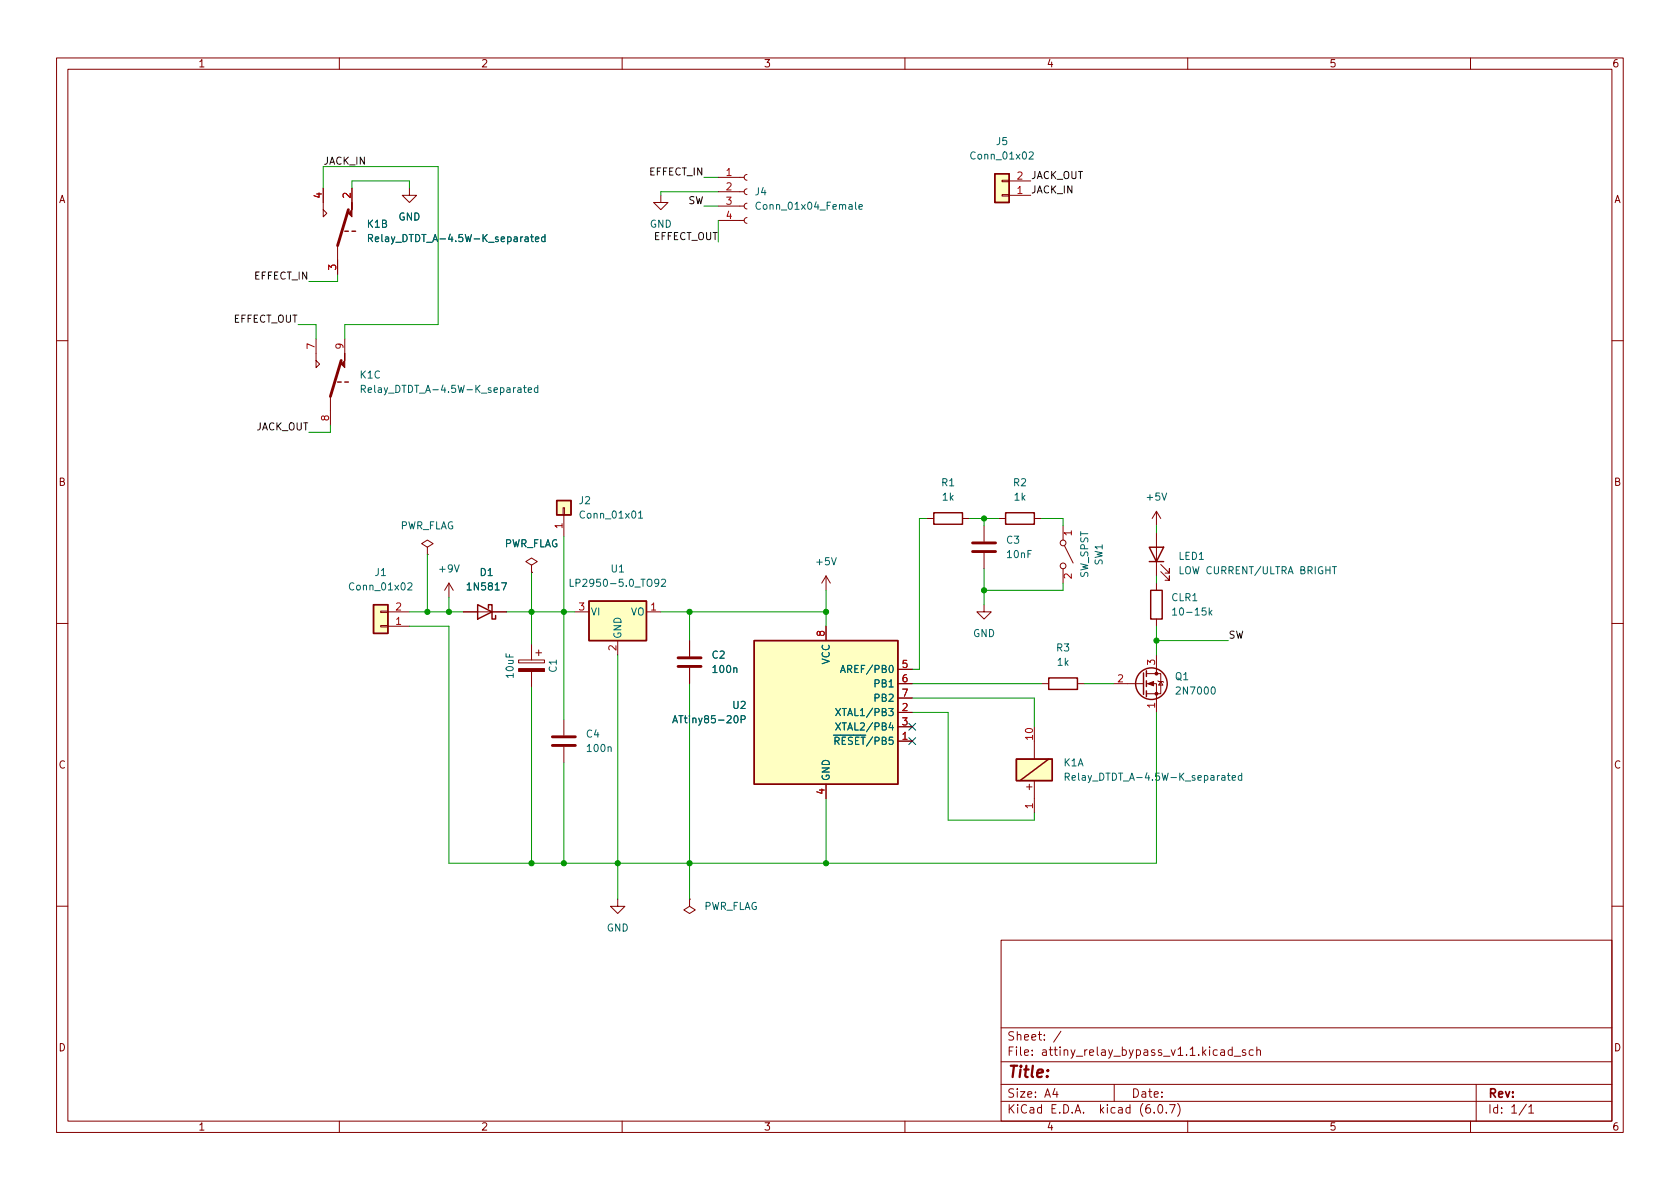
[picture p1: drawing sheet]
<svg xmlns="http://www.w3.org/2000/svg" width="297mm" height="210mm" viewBox="0 0 297 210" stroke-linecap="round" stroke-linejoin="round" font-family="sans-serif">
<g fill="none" stroke="#840000" stroke-width=".18">
<path d="M10 10.2h277v190.1h-277zM12 12.2h273v186.1h-273zM60 10.2v2M110 10.2v2M160 10.2v2M210 10.2v2M260 10.2v2M57.1 33.3v5l.7-.6-.7-.6M62.2 33.3v2.5M72.4 33.3v1.2h1.3l-1.3 1.3-1.3-1.3h1.3M116.8 34.5v1.3h1.3l-1.3 1.3-1.2-1.3h1.2M127 39h4.6"/>
<path d="M127 36.4h4.6M127 33.9h4.6M127 31.4h4.6M132.1 38.5l-.4 .1-.1 .4 .1 .3 .4 .2M132.1 35.9l-.4 .2-.1 .3 .1 .4 .4 .2M132.1 33.4l-.4 .1-.1 .4 .1 .4 .4 .1M132.1 30.9l-.4 .1-.1 .4 .1 .3 .4 .2M177.2 31.9h1.2v.2h-1.2zM177.2 34.4h1.2v.3h-1.2zM178.4 34.5h3.8M178.4 32h3.8M55.9 59.9v5.1l.6-.6-.6-.7"/>
<path d="M59.7 43.4v5.1M61 59.9v2.6M10 60.2h2M58.4 70.1v5.1M285 60.2h2M75.6 96.8l1-.7-1-.6-1.1 .6 1.1 .7v1.2M75.6 98h.1M94 99.9l1-.6-1-.6-1 .6 1 .6v1.3M99.6 89.8h.2v1.3h-.2zM99.7 91.1v3.8M163.8 91.7h1.3M170.2 91.7h1.2"/>
<path d="M174 93v2.8M174 97.8v2.8M176.5 91.7h1.3M182.9 91.7h1.2M188 93v2.5M188.2 96.5l1.5 3.1M204.5 90.4v2.6M204.5 94.2v7.6M204.5 90.4l-.8 1.3M204.5 90.4l.7 1.3M205.2 99.8l1.6 1.5v-.7v.7h-.8M10 110.2h2"/>
<path d="M67.3 108.1h1.3v.2h-1.3zM67.3 110.6h1.3v.3h-1.3zM68.6 108.2h3.8M68.6 110.7h3.8M79.4 103.1l-.8 1.3M79.4 103.1v2.6M79.4 103.1l.7 1.3M81.9 108.2h7.6M91.7 116.7h4.6v.5h-4.6zM94 101.2h.1M94 113.9v2.8M94 118.7v2.8"/>
<path d="M94.7 115.4h1.1M95.2 114.9v1M101.6 108.2h2.5M109.2 113.3v2.5M114.3 108.2h2.5M121.9 113.3v2.8M121.9 118.1v2.8M146 101.8v2.6M146 110.7v2.6M146 101.8l-.7 1.3M146 101.8l.8 1.3M158.7 118.4h2.6"/>
<path d="M174 106.9v1.3h1.3l-1.3 1.3-1.3-1.3h1.3M188 100.6v2.5M202.7 119.1h2.5v3.6h-2.5M204.5 103.1v1.3M204.5 109.5v1.2M204.5 115.8v3.3M205.2 101.1l1.6 1.5v-.8v.8h-.8M285 110.2h2M99.7 127.2v2.8M99.7 132.1v2.8M146 138.7v2.5M158.7 131.1h2.6"/>
<path d="M158.7 126h2.6M158.7 128.5h2.6M158.7 120.9h2.6M158.7 123.4h2.6M182.9 131.1v3.1M182.9 138v5.8M184.1 120.9h1.3M190.5 120.9h1.3M196.8 120.9h5.4M202.7 120.9h1.8v5.1M204.7 120.4l.2 .1h.7l.1 .1M205.2 120.5l.4 .7h-.7z"/>
<path d="M109.2 159v1.3h1.3l-1.3 1.2-1.3-1.2h1.3M121.9 159v1.3l1 .6-1 .6-1-.6 1-.6M121.9 159h.1M10 160.2h2M177 166.3h108v32h-108zM285 160.2h2M60 198.3v2M110 198.3v2M160 198.3v2M177 194.8h108M177 191.8h108M177 187.8h108"/>
<path d="M177 181.8h108M186.5 192.5l-.4 1h1M186.9 193v1M187.6 182.4l-1.3 1.9M197 191.8v3M204.1 196.7v.1M204.9 195.4l.2-.1a.81 .81 0 0 1 .6 .7 .81 .81 0 0 1-.3 .8h-.2a.81 .81 0 0 1-.6-.6 .81 .81 0 0 1 .3-.8zM206.2 196.7v.1M206.8 195.3h1l-.7 1.5M208.2 195.1a1.72 1.72 0 0 1 0 2.3M210 198.3v2M217.9 185.7l-.5-.1-.3 .3v.4l.2 .3h.6"/>
<path d="M217.9 185.1v1.5M218.2 186.8h1.2M220.2 185.7l-.3-.1-.3 .2 .1 .3 .5 .1v.4h-.6M221.6 185.7l-.5-.1-.2 .3v.4l.1 .3h.6M222.2 185.8l.2-.2 .4 .1 .1 .9M222.2 185.1v1.5M260 198.3v2M261 191.8v6.5M269.9 195.3l-1.3 1.9M270.3 195.8l.4-.5v1.5M270.3 196.8h.9"/>
<circle cx="188" cy="96" r=".51"/>
<circle cx="188" cy="100.1" r=".51"/>
</g>
<path d="M61.6 37.1l-1.9 6.3M60.3 63.7l-1.9 6.4M172 96h4M172 97.5h4M119.9 116.3h4.1M119.9 117.9h4.1M97.7 130.3h4M97.7 131.8h4" fill="none" stroke="#840000" stroke-width=".51"/>
<g fill="#ffffc2" stroke="#ffffc2" stroke-width=".18">
<path d="M133.3 113.3h25.4v25.4h-25.4z"/>
<path d="M104.1 106.3h10.2v7h-10.2z"/>
<path d="M98.4 88.5h2.6v2.6h-2.6z"/>
<path d="M66 106.9h2.6v5.1h-2.6z"/>
<path d="M179.7 134.2h6.4v3.8h-6.4z"/>
<path d="M175.9 30.7h2.5v5.1h-2.5z"/>
</g>
<g fill="none" stroke="#840000" stroke-width=".25">
<path d="M175.9 30.7h2.5v5.1h-2.5zM61 40.9h.6M62.2 40.9h.7M59.7 67.6h.6M61 67.6h.6M98.4 88.5h2.6v2.6h-2.6zM165.1 90.7h5.1v2h-5.1zM177.8 90.7h5.1v2h-5.1zM203.2 96.8h2.5l-1.2 2.5zM203.2 99.3h2.5M66 106.9h2.6v5.1h-2.6zM84.5 106.9l2.5 1.3-2.5 1.3z"/>
<path d="M86.4 107.6v-.7h.6v2.6h.6v-.7M104.1 106.3h10.2v7h-10.2zM133.3 113.3h25.4v25.4h-25.4zM185.4 119.9h5.1v2h-5.1zM202.2 119v3.8M202.7 118.6v1M203.5 104.4h2v5.1h-2zM179.7 134.2h6.4v3.8h-6.4zM185.4 134.2l-5.1 3.8M202.7 120.4v1M202.7 122.2v1"/>
<circle cx="203.6" cy="120.9" r="2.79"/>
</g>
<g fill="none" stroke="#006464" stroke-width=".18">
<path d="M134.5 35.9a.6 .6 0 0 0-.9 .4 .6 .6 0 0 0 .6 .7l.3-.1M151.9 36.6l.6-.1-.1-.3h-.3l-.2 .2v.6h.5M182 27l.5-.1 .2 .3-.8 .9h.8M65.2 42.1h.6l.1-.2-.1-.3-.6-.1v1.2M65.5 42.1l.4 .6M94.7 42.3l.6-.1-.1-.3h-.4l-.1 .2v.6h.5M96.4 41.9h-.4l-.2 .2 .1 .6h.5M96.4 41.5v1.2M63.9 68.8l.6-.1 .1-.1-.1-.3-.6-.2v1.3M64.2 68.8l.4 .6M93.4 69l.6-.1-.1-.3h-.3l-.2 .1 .1 .6h.4M95.1 68.6h-.4l-.2 .2 .1 .5h.5"/>
<path d="M95.1 68.1v1.3M112.9 90.7l.4-.3v1.2M112.9 91.6h.7M72.1 103.2l.5-.1 .2 .3-.7 .9h.7M100.8 102.4v1.3h.6M117 102.5l.4-.1 .3 .4-.8 .9h.8M148.6 118.9l.4-1.2 .5 1.2M148.7 118.6h.6M207.3 107.9l.4-.4v1.3M207.3 108.8h.8M213.9 108.3l.4 .5M214.3 107.9l-.5 .5"/>
<path d="M235.6 100.2h.7M118.9 127.8l.5-1.2 .4 1.2M119.1 127.5h.6M131 127.2h.6l.2-.2-.1-.3-.7-.1v1.2M147.8 125.3l.8 1.3M147.8 127.8l.8 1.3M148.6 125.3l-.8 1.3M148.6 127.8l-.8 1.3M188.3 137.4l.6-.1 .2-.2-.1-.3-.7-.1v1.3M188.6 137.4l.5 .6M217.9 137.6l.6-.2-.1-.2-.4-.1-.1 .2v.6h.5M219.5 137.2l-.3-.1-.3 .3 .2 .5h.4"/>
<path d="M219.5 136.7v1.3"/>
</g>
<g fill="#840000" stroke="#840000" stroke-width=".18">
<path d="M91.7 118.2h4.6v.5h-4.6z"/>
<path d="M202.9 120.9l1.1-.4v.8z"/>
<path d="M61 62.5v2.5l-.7-.6 .7-.7z"/>
<path d="M62.2 35.8v2.5l-.6-.6 .6-.6z"/>
<circle cx="204.5" cy="122.7" r=".25"/>
<circle cx="204.5" cy="119.1" r=".25"/>
</g>
<g fill="none" stroke="#009600" stroke-width=".18">
<path d="M57.1 33.3v-3.8h20.4v27.9h-16.5v2.5M62.2 33.3v-1.3h10.2v1.3M124.5 31.4h2.5M124.5 36.4h2.5M127 33.9h-10.2v.6M127 39v3.8M52.7 57.4h3.2v2.5M59.7 48.5v1.3h-5.1M58.4 75.2v1.2h-3.8M75.6 98v10.2M99.7 94.9v32.3M163.8 91.7h-1.2v26.7h-1.3"/>
<path d="M171.4 91.7h5.1M174 91.7v1.3M184.1 91.7h3.9v1.3M204.5 93v1.2M72.4 108.2h9.5M72.4 110.7h7v41.9h125.1v-26.6M79.4 105.7v2.5M89.5 108.2h12.1M94 101.2v12.7M109.2 115.8v43.2M116.8 108.2h29.2M121.9 108.2v5.1"/>
<path d="M146 104.4v6.3M174 100.6v6.3M188 103.1v1.3h-14M204.5 101.8v1.3M204.5 110.7v5.1M204.5 113.3h12.7M94 121.5v31.1M99.7 134.9v17.7M121.9 120.9v38.1M161.3 123.4h21.6v5.1M161.3 126h6.3v19h15.3v-1.2M161.3 120.9h22.8"/>
<path d="M191.8 120.9h5M146 141.2v11.4"/>
</g>
<path d="M160.7 130.4l1.2 1.3M160.7 127.9l1.2 1.2M161.9 130.4l-1.2 1.3M161.9 127.9l-1.2 1.2" fill="none" stroke="#000084" stroke-width=".18"/>
<g fill="#009600" stroke="#009600" stroke-width=".18">
<circle cx="109.2" cy="152.6" r=".46"/>
<circle cx="99.7" cy="152.6" r=".46"/>
<circle cx="121.9" cy="152.6" r=".46"/>
<circle cx="146" cy="152.6" r=".46"/>
<circle cx="174" cy="104.4" r=".46"/>
<circle cx="94" cy="152.6" r=".46"/>
<circle cx="146" cy="108.2" r=".46"/>
<circle cx="121.9" cy="108.2" r=".46"/>
<circle cx="99.7" cy="108.2" r=".46"/>
<circle cx="79.4" cy="108.2" r=".46"/>
<circle cx="94" cy="108.2" r=".46"/>
<circle cx="75.6" cy="108.2" r=".46"/>
<circle cx="204.5" cy="113.3" r=".46"/>
<circle cx="174" cy="91.7" r=".46"/>
</g>
<text font-size="2.8" fill="#840000" x="178" y="190.6">Title:</text>
<g font-size="2.1" fill="#840000">
<text x="178" y="184">Sheet: /</text>
<text x="178" y="186.7">File: attiny_relay_bypass_v1.1.kicad_sch</text>
<text x="178" y="196.9">KiCad E.D.A. kicad (6.0.7)</text>
<text x="178" y="194.1">Size: A4</text>
<text x="200" y="194.1">Date:</text>
<text x="263" y="194.1">Rev:</text>
<text x="263" y="196.9">Id: 1/1</text>
</g>
<g font-size="1.8" fill="#840000">
<text x="35" y="11.9">1</text>
<text x="85" y="11.9">2</text>
<text x="135" y="11.9">3</text>
<text x="185" y="11.9">4</text>
<text x="235" y="11.9">5</text>
<text x="285" y="11.9">6</text>
<text x="10.3" y="35.9">A</text>
<text x="285.3" y="35.9">A</text>
<text x="10.3" y="85.9">B</text>
<text x="285.3" y="85.9">B</text>
<text x="10.3" y="135.9">C</text>
<text x="285.3" y="135.9">C</text>
<text x="181.5" y="139.7">+</text>
<text x="10.3" y="185.9">D</text>
<text x="285.3" y="185.9">D</text>
<text x="35" y="199.9">1</text>
<text x="85" y="199.9">2</text>
<text x="135" y="199.9">3</text>
<text x="185" y="199.9">4</text>
<text x="235" y="199.9">5</text>
<text x="285" y="199.9">6</text>
</g>
<g font-size="1.8" fill="#0f0f0f">
<text x="57.1" y="29.1">JACK_IN</text>
<text x="114.8" y="31">EFFECT_IN</text>
<text x="182.2" y="34.2">JACK_IN</text>
<text x="182.2" y="31.6">JACK_OUT</text>
<text x="121.6" y="36.1">SW</text>
<text x="115.4" y="42.4">EFFECT_OUT</text>
<text x="45" y="49.4">EFFECT_IN</text>
<text x="41.1" y="57">EFFECT_OUT</text>
<text x="45.1" y="76.1">JACK_OUT</text>
<text x="217.2" y="112.9">SW</text>
</g>
<g font-size="1.8" fill="#006464">
<text x="172" y="28.2">Conn_01x02</text>
<text x="176.2" y="25.6">J5</text>
<text x="133.5" y="34.5">J4</text>
<text x="65" y="40.3">K1B</text>
<text x="70.4" y="39">GND</text>
<text x="114.9" y="40.3">GND</text>
<text x="134.3" y="37.1">Conn_01x04_Female</text>
<text x="66.5" y="42.8">Relay_DTDT_A-4.5W-K_separated</text>
<text x="63.7" y="66.9">K1C</text>
<text x="65.2" y="69.5">Relay_DTDT_A-4.5W-K_separated</text>
<text x="102.4" y="89.1">J2</text>
<text x="166.5" y="86">R1</text>
<text x="166.7" y="88.5">1k</text>
<text x="179.2" y="86">R2</text>
<text x="179.4" y="88.5">1k</text>
<text x="202.9" y="88.5">+5V</text>
<text x="70.6" y="93.6">PWR_FLAG</text>
<text x="102.9" y="91.7">Conn_01x01</text>
<text x="66.3" y="101.8">J1</text>
<text x="77.8" y="101.2">+9V</text>
<text x="84.9" y="101.8">D1</text>
<text x="89" y="96.8">PWR_FLAG</text>
<text x="108.1" y="101.2">U1</text>
<text x="144.5" y="99.9">+5V</text>
<text x="178" y="96.1">C3</text>
<text x="178.1" y="98.7">10nF</text>
<text x="194.9" y="100" transform="rotate(-90 194.9 100)">SW1</text>
<text x="208.4" y="99">LED1</text>
<text x="208.9" y="101.5">LOW CURRENT/ULTRA BRIGHT</text>
<text x="62.1" y="104.4">Conn_01x02</text>
<text x="82.9" y="104.4">1N5817</text>
<text x="101.9" y="103.8">LP2950-5.0_TO92</text>
<text x="192.4" y="102.3" transform="rotate(-90 192.4 102.3)">SW_SPST</text>
<text x="207.2" y="106.3">CLR1</text>
<text x="104.4" y="108.8">VI</text>
<text x="109.9" y="113" transform="rotate(-90 109.9 113)">GND</text>
<text x="111.5" y="108.8">VO</text>
<text x="172" y="112.6">GND</text>
<text x="208.1" y="108.8">10-15k</text>
<text x="90.8" y="119.8" transform="rotate(-90 90.8 119.8)">10uF</text>
<text x="98.4" y="118.9" transform="rotate(-90 98.4 118.9)">C1</text>
<text x="125.9" y="116.5">C2</text>
<text x="126.2" y="119">100n</text>
<text x="146.7" y="117.5" transform="rotate(-90 146.7 117.5)">VCC</text>
<text x="149.5" y="119">AREF/PB0</text>
<text x="186.8" y="115.2">R3</text>
<text x="187" y="117.7">1k</text>
<text x="129.6" y="125.3">U2</text>
<text x="154.8" y="121.5">PB1</text>
<text x="154.8" y="124.1">PB2</text>
<text x="207.8" y="120.3">Q1</text>
<text x="208.3" y="122.8">2N7000</text>
<text x="103.7" y="130.4">C4</text>
<text x="119.8" y="127.9">ATtiny85-20P</text>
<text x="147" y="131.7">~{RESET}/PB5</text>
<text x="148.7" y="126.6">XTAL1/PB3</text>
<text x="148.7" y="129.2">XTAL2/PB4</text>
<text x="104" y="133">100n</text>
<text x="188.1" y="135.5">K1A</text>
<text x="146.7" y="138.2" transform="rotate(-90 146.7 138.2)">GND</text>
<text x="189.6" y="138">Relay_DTDT_A-4.5W-K_separated</text>
<text x="124.3" y="160.9">PWR_FLAG</text>
<text x="107.3" y="164.7">GND</text>
</g>
<g font-size="1.8" fill="#a90000">
<text x="56.9" y="35" transform="rotate(-90 56.9 35)">4</text>
<text x="62" y="35" transform="rotate(-90 62 35)">2</text>
<text x="128.4" y="31.1">1</text>
<text x="128.4" y="33.6">2</text>
<text x="179.8" y="34.3">1</text>
<text x="179.8" y="31.7">2</text>
<text x="128.4" y="36.2">3</text>
<text x="128.4" y="38.7">4</text>
<text x="59.4" y="47.7" transform="rotate(-90 59.4 47.7)">3</text>
<text x="55.6" y="61.7" transform="rotate(-90 55.6 61.7)">7</text>
<text x="60.7" y="61.7" transform="rotate(-90 60.7 61.7)">9</text>
<text x="58.2" y="74.4" transform="rotate(-90 58.2 74.4)">8</text>
<text x="99.4" y="93.5" transform="rotate(-90 99.4 93.5)">1</text>
<text x="189.5" y="94.7" transform="rotate(-90 189.5 94.7)">1</text>
<text x="70" y="107.9">2</text>
<text x="102.4" y="107.9">3</text>
<text x="115.1" y="107.9">1</text>
<text x="189.5" y="102.3" transform="rotate(-90 189.5 102.3)">2</text>
<text x="70" y="110.5">1</text>
<text x="145.8" y="112.5" transform="rotate(-90 145.8 112.5)">8</text>
<text x="109" y="115" transform="rotate(-90 109 115)">2</text>
<text x="159.5" y="118.1">5</text>
<text x="204.2" y="117.6" transform="rotate(-90 204.2 117.6)">3</text>
<text x="159.5" y="125.7">2</text>
<text x="159.5" y="120.6">6</text>
<text x="159.5" y="123.2">7</text>
<text x="197.6" y="120.6">2</text>
<text x="204.2" y="125.2" transform="rotate(-90 204.2 125.2)">1</text>
<text x="159.5" y="130.8">1</text>
<text x="159.5" y="128.3">3</text>
<text x="182.6" y="130.8" transform="rotate(-90 182.6 130.8)">10</text>
<text x="145.8" y="140.4" transform="rotate(-90 145.8 140.4)">4</text>
<text x="182.6" y="143" transform="rotate(-90 182.6 143)">1</text>
</g>
</svg>
